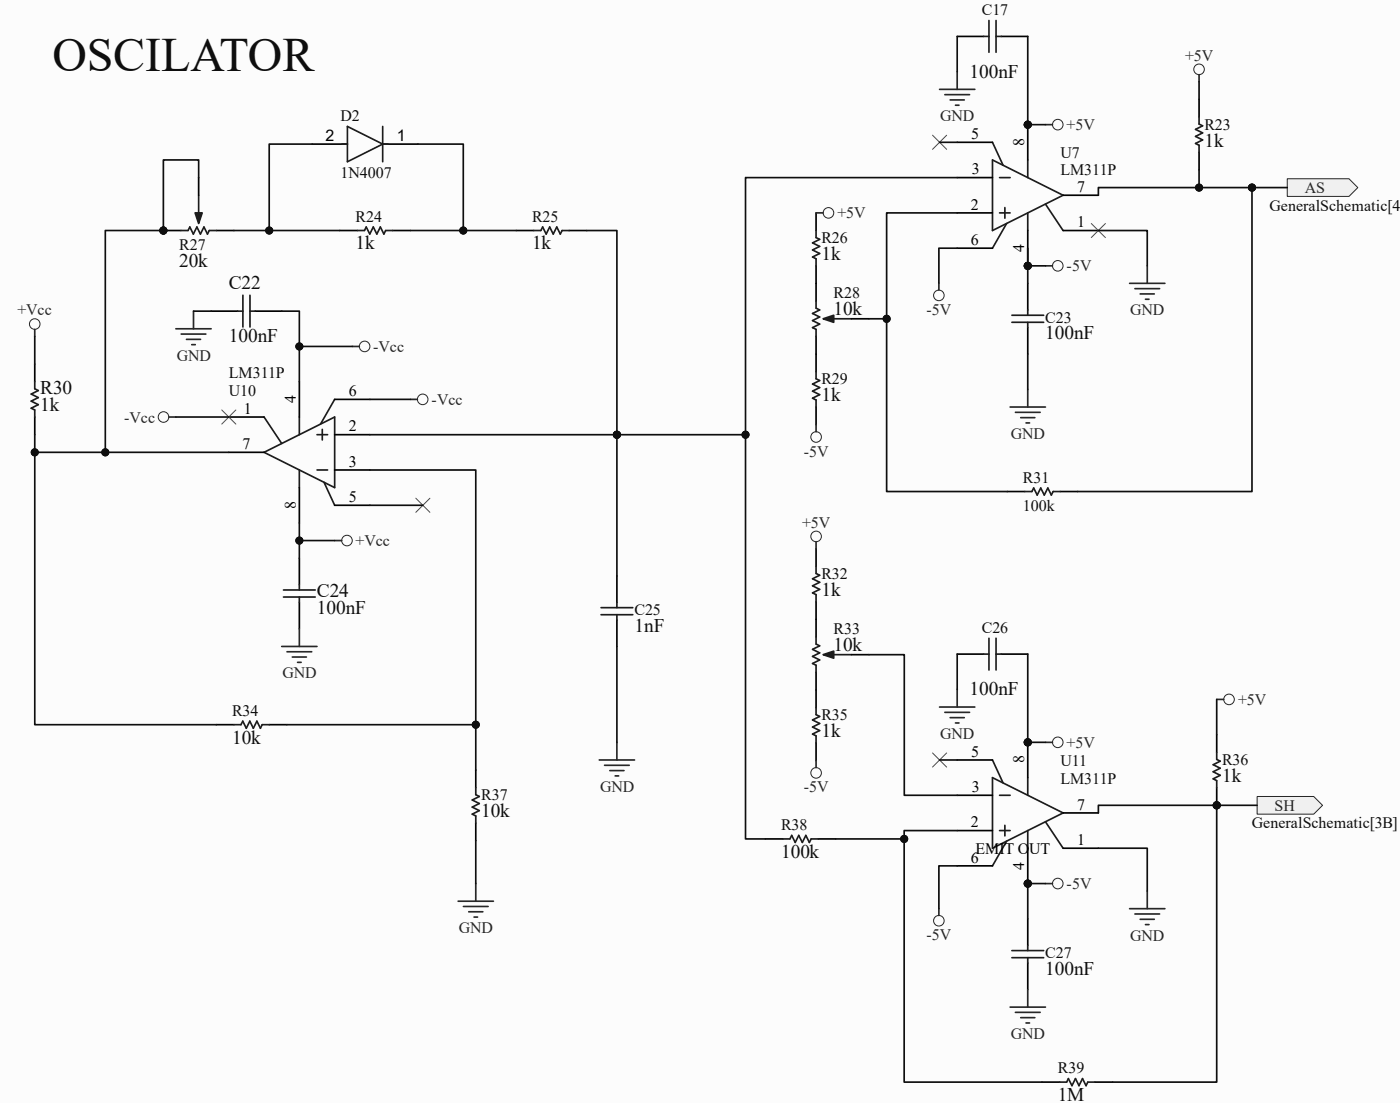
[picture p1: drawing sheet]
<svg xmlns="http://www.w3.org/2000/svg" width="141mm" height="111mm" viewBox="0 0 141 111" stroke-linecap="round" stroke-linejoin="round" font-family="sans-serif">
<g fill="#fcfcfc">
<path d="M-.1 -.1h141.3v111.3h-141.3z" fill-rule="evenodd"/>
<path d="M-.1 -.1h141.3v111.3h-141.3z" fill-rule="evenodd"/>
</g>
<g fill="none" stroke="#1c1c1c" stroke-width=".17">
<path d="M3.5 38.5v.7l.4 .1-.8 .4 .8 .4-.8 .3 .8 .4-.8 .3 .4 .2v.7M23.9 31.3h.6M24.5 29.7v3.2M25.2 31.3h.5M25.2 29.7v3.2M26.6 45.6l7.1-3.6v7.1zM26.6 42l1.8 2.7M28.6 59.4h3.2M30.2 42v1.8M30.2 47.3v1.8M30.2 58.9v.5M32 47.3h1"/>
<path d="M32 43.8h1M32.5 43.3v1M32.7 48.6l1 2.3M33.7 40.2l-1.4 2.5M23.6 73h.7l.2-.3 .3 .7 .4-.7 .3 .7 .4-.7 .3 .7 .2-.4h.7M28.6 60.1h3.2M30.2 60.1v.6M48 79.4v.7l.3 .1-.7 .4 .7 .4-.7 .3 .7 .4-.7 .3 .4 .2v.7"/>
</g>
<g fill="none" stroke="#000" stroke-width=".17">
<path d="M3.5 36.7v1.8M21.3 31.3h2.6M25.7 31.3h2.7M30.2 38.5v3.5M3.5 42v1.8M23.1 42h3.5M23.1 45.6h3.5M30.2 49.1v3.6M30.2 56.2v2.7M33.7 43.8h3.6M33.7 47.3h3.6M33.7 50.9h3.6"/>
<path d="M33.7 40.2h3.6M21.8 73h1.8M27.1 73h1.8M30.2 60.7v2.7M48 77.6v1.8M48 82.9v1.8"/>
</g>
<g fill="none" stroke="#262626" stroke-width=".17">
<path d="M17.7 33.1h3.6M18.3 33.7h2.5M18.8 34.2h1.4M19.3 34.7h.4M19.5 31.3v1.8M28.4 65.1h3.6M28.9 65.7h2.5M29.5 66.2h1.4M30 66.7h.4M30.2 63.4v1.7M46.2 90.8h3.5M46.7 91.3h2.5"/>
<path d="M47.2 91.9h1.5M47.8 92.4h.3M48 89v1.8"/>
</g>
<path d="M41.9 50.2l1.4 1.4M43.3 50.2l-1.4 1.4" fill="none" stroke="#4c4c4c" stroke-width=".1"/>
<circle cx="16.5" cy="23.2" r=".36" fill="#0e0e0e"/>
<circle cx="16.5" cy="23.2" r=".36" fill="none" stroke="#0e0e0e" stroke-width=".1"/>
<path d="M20 19.7v1.7" fill="none" stroke="#1c1c1c" stroke-width=".17"/>
<path d="M19.7 21.4h.7l-.4 1.1z" fill="#1c1c1c"/>
<path d="M19.7 21.4h.7l-.4 1.1z" fill="none" stroke="#1c1c1c" stroke-width=".17"/>
<path d="M20 17.9v1.8M16.5 23.2h1.7M21.8 23.2h1.8" fill="none" stroke="#000" stroke-width=".17"/>
<circle cx="16.5" cy="23.2" r=".36" fill="#0e0e0e"/>
<circle cx="16.5" cy="23.2" r=".36" fill="none" stroke="#0e0e0e" stroke-width=".1"/>
<path d="M34.5 14.5h.5M35 12.7l3.6 1.8-3.6 1.8zM38.6 12.7v3.6M38.6 14.5h.5M18.2 23.2h.8l.1-.3 .4 .7 .3-.7 .4 .7 .4-.7 .3 .7 .2-.4h.7M36 23.2h.7l.2-.3 .4 .7 .3-.7 .4 .7 .3-.7 .4 .7 .2-.4h.7M53.8 23.2h.7l.2-.3 .4 .7 .3-.7 .4 .7 .3-.7 .4 .7 .2-.4h.7M60.6 61.9h3.2M60.6 61.2h3.2M62.2 60.7v.5M62.2 61.9v.6" fill="none" stroke="#1c1c1c" stroke-width=".17"/>
<path d="M31.5 14.5h3.5M38.6 14.5h3.5M34.2 23.2h1.8M39.6 23.2h1.8M52 23.2h1.8M57.4 23.2h1.7M62.2 58v2.7M62.2 62.5v2.6" fill="none" stroke="#000" stroke-width=".17"/>
<path d="M60.4 76.6h3.6M60.9 77.1h2.5M61.5 77.6h1.4M62 78.2h.4M62.2 74.8v1.8" fill="none" stroke="#262626" stroke-width=".17"/>
<circle cx="103.6" cy="26.8" r=".36" fill="#0e0e0e"/>
<circle cx="103.6" cy="26.8" r=".36" fill="none" stroke="#0e0e0e" stroke-width=".1"/>
<circle cx="103.6" cy="12.6" r=".36" fill="#0e0e0e"/>
<circle cx="103.6" cy="12.6" r=".36" fill="none" stroke="#0e0e0e" stroke-width=".1"/>
<path d="M100 16.1l7.2 3.6-7.2 3.5zM100 14.3l1.1 2.3M100.7 17.9h1.1M103.6 16.1v1.8M100.7 21.4h1.1M101.3 20.9v1.1M101.5 22.5l-1.5 2.5M103.6 21.4v1.8M105.4 20.6l1.8 2.6" fill="none" stroke="#1c1c1c" stroke-width=".17"/>
<path d="M96.5 17.9h3.5M96.5 21.4h3.5M103.6 23.2v3.6M107.2 23.2h3.5" fill="none" stroke="#000" stroke-width=".17"/>
<circle cx="103.6" cy="26.8" r=".36" fill="#0e0e0e"/>
<circle cx="103.6" cy="26.8" r=".36" fill="none" stroke="#0e0e0e" stroke-width=".1"/>
<path d="M96.5 14.3h3.5M103.6 12.6v3.5M107.2 19.7h3.5M96.5 25h3.5" fill="none" stroke="#000" stroke-width=".17"/>
<circle cx="103.6" cy="12.6" r=".36" fill="#0e0e0e"/>
<circle cx="103.6" cy="12.6" r=".36" fill="none" stroke="#0e0e0e" stroke-width=".1"/>
<circle cx="103.6" cy="89" r=".36" fill="#0e0e0e"/>
<circle cx="103.6" cy="89" r=".36" fill="none" stroke="#0e0e0e" stroke-width=".1"/>
<circle cx="103.6" cy="74.8" r=".36" fill="#0e0e0e"/>
<circle cx="103.6" cy="74.8" r=".36" fill="none" stroke="#0e0e0e" stroke-width=".1"/>
<path d="M100 78.3l7.2 3.6-7.2 3.6zM100 76.6l1.1 2.3M103.6 78.3v1.8M100.7 80.1h1.1M100.7 83.7h1.1M101.3 83.1v1.1M101.5 84.7l-1.5 2.5M103.6 83.7v1.8M105.4 82.8l1.8 2.7" fill="none" stroke="#1c1c1c" stroke-width=".17"/>
<path d="M96.5 83.7h3.5M96.5 80.1h3.5M103.6 85.5v3.5M107.2 85.5h3.5" fill="none" stroke="#000" stroke-width=".17"/>
<circle cx="103.6" cy="89" r=".36" fill="#0e0e0e"/>
<circle cx="103.6" cy="89" r=".36" fill="none" stroke="#0e0e0e" stroke-width=".1"/>
<path d="M96.5 76.6h3.5M103.6 74.8v3.5M96.5 87.2h3.5M107.2 81.9h3.5" fill="none" stroke="#000" stroke-width=".17"/>
<circle cx="103.6" cy="74.8" r=".36" fill="#0e0e0e"/>
<circle cx="103.6" cy="74.8" r=".36" fill="none" stroke="#0e0e0e" stroke-width=".1"/>
<path d="M96.5 3.7h2.6M100.9 3.7h2.7M103.6 28.6v2.6M103.6 33v2.7M82.3 55.3v1.8M82.3 60.6v1.8M82.3 69.5v1.8M82.3 74.8v1.8M96.5 65.9h2.6M100.9 65.9h2.7M103.6 92.6v2.6M103.6 97v2.7" fill="none" stroke="#000" stroke-width=".17"/>
<g fill="none" stroke="#1c1c1c" stroke-width=".17">
<path d="M99.1 3.7h.6M99.7 2.1v3.2M100.4 3.7h.5M100.4 2.1v3.2M102 32.5h3.2M102 31.8h3.2M103.6 31.2v.6M103.6 32.5v.5M82.3 57.1v.7l.3 .2-.7 .3 .7 .4-.7 .3 .7 .4-.7 .3 .4 .2v.7M82.3 71.3v.7l.3 .2-.7 .3 .7 .4-.7 .3 .7 .4-.7 .4 .4 .1v.7M84 66h1.8M99.1 65.9h.6"/>
<path d="M99.7 64.3v3.2M100.4 64.3v3.2M100.4 65.9h.5M102 96.5h3.2M102 95.8h3.2M103.6 95.2v.6M103.6 96.5v.5"/>
</g>
<g fill="none" stroke="#262626" stroke-width=".17">
<path d="M94.7 9h3.6M95.2 9.5h2.5M95.8 10.1h1.4M96.3 10.6h.4M96.5 7.2v1.8M103.6 39.2v1.8M101.8 41h3.6M102.3 41.5h2.5M102.9 42.1h1.4M103.4 42.6h.4M94.7 71.2h3.6M95.2 71.8h2.5"/>
<path d="M95.8 72.3h1.4M96.3 72.8h.4M96.5 69.5v1.7M103.6 99.7v1.8M101.8 101.5h3.6M102.3 102h2.5M102.9 102.5h1.4M103.4 103.1h.4"/>
</g>
<path d="M94 13.6l1.4 1.4M95.4 13.6l-1.4 1.4M94 75.9l1.4 1.4M95.4 75.9l-1.4 1.4" fill="none" stroke="#4c4c4c" stroke-width=".1"/>
<path d="M83 66l1-.4v.7z" fill="#1c1c1c"/>
<path d="M82.3 23.2v.7l.3 .2-.7 .4 .7 .3-.7 .4 .7 .3-.7 .4 .4 .2v.7M82.3 37.5v.7l.3 .1-.7 .4 .7 .3-.7 .4 .7 .4-.7 .3 .4 .2v.7M84 32.1h1.8M82.3 64.2v.7l.3 .2-.7 .3 .7 .4-.7 .3 .7 .4-.7 .3 .4 .2v.7M83 66l1-.4v.7z" fill="none" stroke="#1c1c1c" stroke-width=".17"/>
<path d="M82.3 21.4v1.8M82.3 26.8v1.8M82.3 35.7v1.8M82.3 41v1.8M82.3 62.4v1.8M82.3 67.7v1.8M85.8 66h1.8" fill="none" stroke="#000" stroke-width=".17"/>
<path d="M83 32.1l1-.3v.7z" fill="#1c1c1c"/>
<path d="M120.9 11.8v.7l.3 .2-.7 .3 .7 .4-.7 .3 .7 .4-.7 .4 .4 .1v.7M82.3 30.3v.7l.3 .2-.7 .4 .7 .3-.7 .4 .7 .4-.7 .3 .4 .2v.7M83 32.1l1-.3v.7z" fill="none" stroke="#1c1c1c" stroke-width=".17"/>
<path d="M120.9 10v1.8M120.9 15.3v1.8M82.3 28.6v1.7M82.3 33.9v1.8M85.8 32.1h1.8" fill="none" stroke="#000" stroke-width=".17"/>
<circle cx="122.6" cy="81.1" r=".36" fill="#0e0e0e"/>
<circle cx="122.6" cy="81.1" r=".36" fill="none" stroke="#0e0e0e" stroke-width=".1"/>
<path d="M122.6 74v1.8M122.6 79.4v1.7" fill="none" stroke="#000" stroke-width=".17"/>
<circle cx="122.6" cy="81.1" r=".36" fill="#0e0e0e"/>
<circle cx="122.6" cy="81.1" r=".36" fill="none" stroke="#0e0e0e" stroke-width=".1"/>
<path d="M103.3 49.5h.7l.2-.3 .3 .7 .4-.7 .4 .7 .3-.7 .4 .7 .1-.4h.8M122.6 75.8v.7l.4 .2-.7 .3 .7 .4-.7 .4 .7 .3-.7 .4 .3 .1v.8M78.9 84.5h.7l.2-.3 .4 .7 .3-.7 .4 .7 .3-.7 .4 .7 .2-.4h.7M106.8 109h.7l.2-.3 .3 .7 .4-.7 .4 .7 .3-.7 .4 .7 .1-.4h.8" fill="none" stroke="#1c1c1c" stroke-width=".17"/>
<path d="M113.9 28.5h3.5M114.4 29.1h2.5M114.9 29.6h1.4M115.5 30.1h.3M115.6 26.8v1.7M113.9 91.5h3.5M114.4 92.1h2.5M114.9 92.6h1.4M115.5 93.2h.3M115.6 89.8v1.7" fill="none" stroke="#262626" stroke-width=".17"/>
<path d="M-.1 110.9v.3zM-.1 110.2v.6zM-.1 109.6v.5zM-.1 108.9v.5zM-.1 108.2v.5zM-.1 107.5v.5zM-.1 106.9v.5zM-.1 106.2v.5zM-.1 105.5v.5zM-.1 104.8v.5zM-.1 104.1v.6zM-.1 103.5v.5zM-.1 102.8v.5zM-.1 102.1v.5zM-.1 101.4v.5zM-.1 100.8v.5zM-.1 100.1v.5zM-.1 99.4v.5zM-.1 98.7v.5zM-.1 98.1v.5zM-.1 97.4v.5zM-.1 96.7v.5zM-.1 96v.5zM-.1 95.3v.5zM-.1 94.7v.5zM-.1 94v.5zM-.1 93.3v.5zM-.1 92.6v.5zM-.1 92v.5zM-.1 91.3v.5zM-.1 90.6v.5zM-.1 89.9v.5zM-.1 89.2v.6zM-.1 88.6v.5zM-.1 87.9v.5zM-.1 87.2v.5zM-.1 86.5v.5zM-.1 85.9v.5zM-.1 85.2v.5zM-.1 84.5v.5zM-.1 83.8v.5zM-.1 83.1v.6zM-.1 82.5v.5zM-.1 81.8v.5zM-.1 81.1v.5zM-.1 80.4v.5zM-.1 79.8v.5zM-.1 79.1v.5zM-.1 78.4v.5zM-.1 77.7v.5zM-.1 77.1v.5zM-.1 76.4v.5zM-.1 75.7v.5zM-.1 75v.5zM-.1 74.3v.6zM-.1 73.7v.5zM-.1 73v.5zM-.1 72.3v.5zM-.1 71.6v.5zM-.1 71v.5zM-.1 70.3v.5zM-.1 69.6v.5zM-.1 68.9v.5zM-.1 68.2v.6zM-.1 67.6v.5zM-.1 66.9v.5zM-.1 66.2v.5zM-.1 65.5v.5zM-.1 64.9v.5zM-.1 64.2v.5zM-.1 63.5v.5zM-.1 62.8v.5zM-.1 62.2v.5zM-.1 61.5v.5zM-.1 60.8v.5zM-.1 60.1v.5zM-.1 59.4v.6zM-.1 58.8v.5zM-.1 58.1v.5zM-.1 57.4v.5zM-.1 56.7v.5zM-.1 56.1v.5zM-.1 55.4v.5zM-.1 54.7v.5zM-.1 54v.5zM-.1 53.3v.6zM-.1 52.7v.5zM-.1 52v.5zM-.1 51.3v.5zM-.1 50.6v.5zM-.1 50v.5zM-.1 49.3v.5zM-.1 48.6v.5zM-.1 47.9v.5zM-.1 47.3v.5zM-.1 46.6v.5zM-.1 45.9v.5zM-.1 45.2v.5zM-.1 44.5v.5zM-.1 43.9v.5zM-.1 43.2v.5zM-.1 42.5v.5zM-.1 41.8v.5zM-.1 41.2v.5zM-.1 40.5v.5zM-.1 39.8v.5zM-.1 39.1v.5zM-.1 38.4v.6zM-.1 37.8v.5zM-.1 37.1v.5zM-.1 36.4v.5zM-.1 35.7v.5zM-.1 35.1v.5zM-.1 34.4v.5zM-.1 33.7v.5zM-.1 33v.5zM-.1 32.3v.6zM-.1 31.7v.5zM-.1 31v.5zM-.1 30.3v.5zM-.1 29.6v.5zM-.1 29v.5zM-.1 28.3v.5zM-.1 27.6v.5zM-.1 26.9v.5zM-.1 26.3v.5zM-.1 25.6v.5zM-.1 24.9v.5zM-.1 24.2v.5zM-.1 23.5v.6zM-.1 22.9v.5zM-.1 22.2v.5zM-.1 21.5v.5zM-.1 20.8v.5zM-.1 20.2v.5zM-.1 19.5v.5zM-.1 18.8v.5zM-.1 18.1v.5zM-.1 17.4v.6zM-.1 16.8v.5zM-.1 16.1v.5zM-.1 15.4v.5zM-.1 14.7v.5zM-.1 14.1v.5zM-.1 13.4v.5zM-.1 12.7v.5zM-.1 12v.5zM-.1 11.4v.5zM-.1 10.7v.5zM-.1 10v.5zM-.1 9.3v.5zM-.1 8.6v.6zM-.1 8v.5zM-.1 7.3v.5zM-.1 6.6v.5zM-.1 5.9v.5zM-.1 5.3v.5zM-.1 4.6v.5zM-.1 3.9v.5zM-.1 3.2v.5zM-.1 2.5v.6zM-.1 1.9v.5zM-.1 1.2v.5zM-.1 .5v.5zM-.1 -.1v.4zM-.1 -.1h.5zM.6 -.1h.5zM1.2 -.1h.5zM1.9 -.1h.5zM2.6 -.1h.5zM3.3 -.1h.5zM3.9 -.1h.6zM4.6 -.1h.5zM5.3 -.1h.5zM6 -.1h.5zM6.7 -.1h.5zM7.3 -.1h.5zM8 -.1h.5zM8.7 -.1h.5zM9.4 -.1h.5zM10 -.1h.5zM10.7 -.1h.5zM11.4 -.1h.5zM12.1 -.1h.5zM12.7 -.1h.6zM13.4 -.1h.5zM14.1 -.1h.5zM14.8 -.1h.5zM15.5 -.1h.5zM16.1 -.1h.5zM16.8 -.1h.5zM17.5 -.1h.5zM18.2 -.1h.5zM18.8 -.1h.6zM19.5 -.1h.5zM20.2 -.1h.5zM20.9 -.1h.5zM21.6 -.1h.5zM22.2 -.1h.5zM22.9 -.1h.5zM23.6 -.1h.5zM24.3 -.1h.5zM24.9 -.1h.5zM25.6 -.1h.5zM26.3 -.1h.5zM27 -.1h.5zM27.7 -.1h.5zM28.3 -.1h.5zM29 -.1h.5zM29.7 -.1h.5zM30.4 -.1h.5zM31 -.1h.5zM31.7 -.1h.5zM32.4 -.1h.5zM33.1 -.1h.5zM33.7 -.1h.6zM34.4 -.1h.5zM35.1 -.1h.5zM35.8 -.1h.5zM36.5 -.1h.5zM37.1 -.1h.5zM37.8 -.1h.5zM38.5 -.1h.5zM39.2 -.1h.5zM39.8 -.1h.6zM40.5 -.1h.5zM41.2 -.1h.5zM41.9 -.1h.5zM42.6 -.1h.5zM43.2 -.1h.5zM43.9 -.1h.5zM44.6 -.1h.5zM45.3 -.1h.5zM45.9 -.1h.5zM46.6 -.1h.5zM47.3 -.1h.5zM48 -.1h.5zM48.6 -.1h.6zM49.3 -.1h.5zM50 -.1h.5zM50.7 -.1h.5zM51.4 -.1h.5zM52 -.1h.5zM52.7 -.1h.5zM53.4 -.1h.5zM54.1 -.1h.5zM54.7 -.1h.6zM55.4 -.1h.5zM56.1 -.1h.5zM56.8 -.1h.5zM57.5 -.1h.5zM58.1 -.1h.5zM58.8 -.1h.5zM59.5 -.1h.5zM60.2 -.1h.5zM60.8 -.1h.5zM61.5 -.1h.5zM62.2 -.1h.5zM62.9 -.1h.5zM63.5 -.1h.6zM64.2 -.1h.5zM64.9 -.1h.5zM65.6 -.1h.5zM66.3 -.1h.5zM66.9 -.1h.5zM67.6 -.1h.5zM68.3 -.1h.5zM69 -.1h.5zM69.6 -.1h.6zM70.3 -.1h.5zM71 -.1h.5zM71.7 -.1h.5zM72.4 -.1h.5zM73 -.1h.5zM73.7 -.1h.5zM74.4 -.1h.5zM75.1 -.1h.5zM75.7 -.1h.5zM76.4 -.1h.5zM77.1 -.1h.5zM77.8 -.1h.5zM78.5 -.1h.5zM79.1 -.1h.5zM79.8 -.1h.5zM80.5 -.1h.5zM81.2 -.1h.5zM81.8 -.1h.5zM82.5 -.1h.5zM83.2 -.1h.5zM83.9 -.1h.5zM84.5 -.1h.6zM85.2 -.1h.5zM85.9 -.1h.5zM86.6 -.1h.5zM87.3 -.1h.5zM87.9 -.1h.5zM88.6 -.1h.5zM89.3 -.1h.5zM90 -.1h.5zM90.6 -.1h.6zM91.3 -.1h.5zM92 -.1h.5zM92.7 -.1h.5zM93.4 -.1h.5zM94 -.1h.5zM94.7 -.1h.5zM95.4 -.1h.5zM96.1 -.1h.5zM96.7 -.1h.5zM97.4 -.1h.5zM98.1 -.1h.5zM98.8 -.1h.5zM99.4 -.1h.6zM100.1 -.1h.5zM100.8 -.1h.5zM101.5 -.1h.5zM102.2 -.1h.5zM102.8 -.1h.5zM103.5 -.1h.5zM104.2 -.1h.5zM104.9 -.1h.5zM105.5 -.1h.6zM106.2 -.1h.5zM106.9 -.1h.5zM107.6 -.1h.5zM108.3 -.1h.5zM108.9 -.1h.5zM109.6 -.1h.5zM110.3 -.1h.5zM111 -.1h.5zM111.6 -.1h.5zM112.3 -.1h.5zM113 -.1h.5zM113.7 -.1h.5zM114.3 -.1h.6zM115 -.1h.5zM115.7 -.1h.5zM116.4 -.1h.5zM117.1 -.1h.5zM117.7 -.1h.5zM118.4 -.1h.5zM119.1 -.1h.5zM119.8 -.1h.5zM120.5 -.1h.5zM121.1 -.1h.5zM121.8 -.1h.5zM122.5 -.1h.5zM123.2 -.1h.5zM123.8 -.1h.6zM124.5 -.1h.5zM125.2 -.1h.5zM125.9 -.1h.5zM126.6 -.1h.5zM127.2 -.1h.5zM127.9 -.1h.5zM128.6 -.1h.5zM129.3 -.1h.5zM129.9 -.1h.5zM130.6 -.1h.5zM131.3 -.1h.5zM132 -.1h.5zM132.6 -.1h.6zM133.3 -.1h.5zM134 -.1h.5zM134.7 -.1h.5zM135.4 -.1h.5zM136 -.1h.5zM136.7 -.1h.5zM137.4 -.1h.5zM138.1 -.1h.5zM138.7 -.1h.6zM139.4 -.1h.5zM140.1 -.1h.5zM140.8 -.1h.4zM141.2 -.1v.1zM141.2 .2v.5zM141.2 .9v.5zM141.2 1.6v.5zM141.2 2.2v.5zM141.2 2.9v.5zM141.2 3.6v.5zM141.2 4.3v.5zM141.2 4.9v.6zM141.2 5.6v.5zM141.2 6.3v.5zM141.2 7v.5zM141.2 7.7v.5zM141.2 8.3v.5zM141.2 9v.5zM141.2 9.7v.5zM141.2 10.4v.5zM141.2 11v.6zM141.2 11.7v.5zM141.2 12.4v.5zM141.2 13.1v.5zM141.2 13.8v.5zM141.2 14.4v.5zM141.2 15.1v.5zM141.2 15.8v.5zM141.2 16.5v.5zM141.2 17.1v.5zM141.2 17.8v.5zM141.2 18.5v.5zM141.2 19.2v.5zM141.2 19.9v.5zM141.2 20.5v.5zM141.2 21.2v.5zM141.2 21.9v.5zM141.2 22.6v.5zM141.2 23.2v.5zM141.2 23.9v.5zM141.2 24.6v.5zM141.2 25.3v.5zM141.2 25.9v.6zM141.2 26.6v.5zM141.2 27.3v.5zM141.2 28v.5zM141.2 28.7v.5zM141.2 29.3v.5zM141.2 30v.5zM141.2 30.7v.5zM141.2 31.4v.5zM141.2 32v.6zM141.2 32.7v.5zM141.2 33.4v.5zM141.2 34.1v.5zM141.2 34.8v.5zM141.2 35.4v.5zM141.2 36.1v.5zM141.2 36.8v.5zM141.2 37.5v.5zM141.2 38.1v.5zM141.2 38.8v.5zM141.2 39.5v.5zM141.2 40.2v.5zM141.2 40.8v.6zM141.2 41.5v.5zM141.2 42.2v.5zM141.2 42.9v.5zM141.2 43.6v.5zM141.2 44.2v.5zM141.2 44.9v.5zM141.2 45.6v.5zM141.2 46.3v.5zM141.2 46.9v.6zM141.2 47.6v.5zM141.2 48.3v.5zM141.2 49v.5zM141.2 49.7v.5zM141.2 50.3v.5zM141.2 51v.5zM141.2 51.7v.5zM141.2 52.4v.5zM141.2 53v.5zM141.2 53.7v.5zM141.2 54.4v.5zM141.2 55.1v.5zM141.2 55.7v.6zM141.2 56.4v.5zM141.2 57.1v.5zM141.2 57.8v.5zM141.2 58.5v.5zM141.2 59.1v.5zM141.2 59.8v.5zM141.2 60.5v.5zM141.2 61.2v.5zM141.2 61.8v.6zM141.2 62.5v.5zM141.2 63.2v.5zM141.2 63.9v.5zM141.2 64.6v.5zM141.2 65.2v.5zM141.2 65.9v.5zM141.2 66.6v.5zM141.2 67.3v.5zM141.2 67.9v.5zM141.2 68.6v.5zM141.2 69.3v.5zM141.2 70v.5zM141.2 70.7v.5zM141.2 71.3v.5zM141.2 72v.5zM141.2 72.7v.5zM141.2 73.4v.5zM141.2 74v.5zM141.2 74.7v.5zM141.2 75.4v.5zM141.2 76.1v.5zM141.2 76.7v.6zM141.2 77.4v.5zM141.2 78.1v.5zM141.2 78.8v.5zM141.2 79.5v.5zM141.2 80.1v.5zM141.2 80.8v.5zM141.2 81.5v.5zM141.2 82.2v.5zM141.2 82.8v.6zM141.2 83.5v.5zM141.2 84.2v.5zM141.2 84.9v.5zM141.2 85.6v.5zM141.2 86.2v.5zM141.2 86.9v.5zM141.2 87.6v.5zM141.2 88.3v.5zM141.2 88.9v.5zM141.2 89.6v.5zM141.2 90.3v.5zM141.2 91v.5zM141.2 91.6v.6zM141.2 92.3v.5zM141.2 93v.5zM141.2 93.7v.5zM141.2 94.4v.5zM141.2 95v.5zM141.2 95.7v.5zM141.2 96.4v.5zM141.2 97.1v.5zM141.2 97.7v.6zM141.2 98.4v.5zM141.2 99.1v.5zM141.2 99.8v.5zM141.2 100.5v.5zM141.2 101.1v.5zM141.2 101.8v.5zM141.2 102.5v.5zM141.2 103.2v.5zM141.2 103.8v.5zM141.2 104.5v.5zM141.2 105.2v.5zM141.2 105.9v.5zM141.2 106.5v.6zM141.2 107.2v.5zM141.2 107.9v.5zM141.2 108.6v.5zM141.2 109.3v.5zM141.2 109.9v.5zM141.2 110.6v.5zM140.6 111.2h.5zM140 111.2h.5zM139.3 111.2h.5zM138.6 111.2h.5zM137.9 111.2h.5zM137.3 111.2h.5zM136.6 111.2h.5zM135.9 111.2h.5zM135.2 111.2h.5zM134.5 111.2h.6zM133.9 111.2h.5zM133.2 111.2h.5zM132.5 111.2h.5zM131.8 111.2h.5zM131.2 111.2h.5zM130.5 111.2h.5zM129.8 111.2h.5zM129.1 111.2h.5zM128.4 111.2h.6zM127.8 111.2h.5zM127.1 111.2h.5zM126.4 111.2h.5zM125.7 111.2h.5zM125.1 111.2h.5zM124.4 111.2h.5zM123.7 111.2h.5zM123 111.2h.5zM122.4 111.2h.5zM121.7 111.2h.5zM121 111.2h.5zM120.3 111.2h.5zM119.6 111.2h.5zM119 111.2h.5zM118.3 111.2h.5zM117.6 111.2h.5zM116.9 111.2h.5zM116.3 111.2h.5zM115.6 111.2h.5zM114.9 111.2h.5zM114.2 111.2h.5zM113.5 111.2h.6zM112.9 111.2h.5zM112.2 111.2h.5zM111.5 111.2h.5zM110.8 111.2h.5zM110.2 111.2h.5zM109.5 111.2h.5zM108.8 111.2h.5zM108.1 111.2h.5zM107.4 111.2h.6zM106.8 111.2h.5zM106.1 111.2h.5zM105.4 111.2h.5zM104.7 111.2h.5zM104.1 111.2h.5zM103.4 111.2h.5zM102.7 111.2h.5zM102 111.2h.5zM101.4 111.2h.5zM100.7 111.2h.5zM100 111.2h.5zM99.3 111.2h.5zM98.6 111.2h.6zM98 111.2h.5zM97.3 111.2h.5zM96.6 111.2h.5zM95.9 111.2h.5zM95.3 111.2h.5zM94.6 111.2h.5zM93.9 111.2h.5zM93.2 111.2h.5zM92.5 111.2h.6zM91.9 111.2h.5zM91.2 111.2h.5zM90.5 111.2h.5zM89.8 111.2h.5zM89.2 111.2h.5zM88.5 111.2h.5zM87.8 111.2h.5zM87.1 111.2h.5zM86.5 111.2h.5zM85.8 111.2h.5zM85.1 111.2h.5zM84.4 111.2h.5zM83.7 111.2h.6zM83.1 111.2h.5zM82.4 111.2h.5zM81.7 111.2h.5zM81 111.2h.5zM80.4 111.2h.5zM79.7 111.2h.5zM79 111.2h.5zM78.3 111.2h.5zM77.6 111.2h.6zM77 111.2h.5zM76.3 111.2h.5zM75.6 111.2h.5zM74.9 111.2h.5zM74.3 111.2h.5zM73.6 111.2h.5zM72.9 111.2h.5zM72.2 111.2h.5zM71.6 111.2h.5zM70.9 111.2h.5zM70.2 111.2h.5zM69.5 111.2h.5zM68.8 111.2h.5zM68.2 111.2h.5zM67.5 111.2h.5zM66.8 111.2h.5zM66.1 111.2h.5zM65.5 111.2h.5zM64.8 111.2h.5zM64.1 111.2h.5zM63.4 111.2h.5zM62.7 111.2h.6zM62.1 111.2h.5zM61.4 111.2h.5zM60.7 111.2h.5zM60 111.2h.5zM59.4 111.2h.5zM58.7 111.2h.5zM58 111.2h.5zM57.3 111.2h.5zM56.6 111.2h.6zM56 111.2h.5zM55.3 111.2h.5zM54.6 111.2h.5zM53.9 111.2h.5zM53.3 111.2h.5zM52.6 111.2h.5zM51.9 111.2h.5zM51.2 111.2h.5zM50.6 111.2h.5zM49.9 111.2h.5zM49.2 111.2h.5zM48.5 111.2h.5zM47.8 111.2h.6zM47.2 111.2h.5zM46.5 111.2h.5zM45.8 111.2h.5zM45.1 111.2h.5zM44.5 111.2h.5zM43.8 111.2h.5zM43.1 111.2h.5zM42.4 111.2h.5zM41.7 111.2h.6zM41.1 111.2h.5zM40.4 111.2h.5zM39.7 111.2h.5zM39 111.2h.5zM38.4 111.2h.5zM37.7 111.2h.5zM37 111.2h.5zM36.3 111.2h.5zM35.7 111.2h.5zM35 111.2h.5zM34.3 111.2h.5zM33.6 111.2h.5zM32.9 111.2h.6zM32.3 111.2h.5zM31.6 111.2h.5zM30.9 111.2h.5zM30.2 111.2h.5zM29.6 111.2h.5zM28.9 111.2h.5zM28.2 111.2h.5zM27.5 111.2h.5zM26.8 111.2h.6zM26.2 111.2h.5zM25.5 111.2h.5zM24.8 111.2h.5zM24.1 111.2h.5zM23.5 111.2h.5zM22.8 111.2h.5zM22.1 111.2h.5zM21.4 111.2h.5zM20.8 111.2h.5zM20.1 111.2h.5zM19.4 111.2h.5zM18.7 111.2h.5zM18 111.2h.5zM17.4 111.2h.5zM16.7 111.2h.5zM16 111.2h.5zM15.3 111.2h.5zM14.7 111.2h.5zM14 111.2h.5zM13.3 111.2h.5zM12.6 111.2h.5zM11.9 111.2h.6zM11.3 111.2h.5zM10.6 111.2h.5zM9.9 111.2h.5zM9.2 111.2h.5zM8.6 111.2h.5zM7.9 111.2h.5zM7.2 111.2h.5zM6.5 111.2h.5zM5.8 111.2h.6zM5.2 111.2h.5zM4.5 111.2h.5zM3.8 111.2h.5zM3.1 111.2h.5zM2.5 111.2h.5zM1.8 111.2h.5zM1.1 111.2h.5zM.4 111.2h.5zM-.1 111.2h.4z" fill="#262626" stroke="#262626" stroke-width=".1"/>
<path d="M101.5 49.5h1.8M106.9 49.5h1.7M77.1 84.5h1.8M82.5 84.5h1.7M105 109h1.8M110.4 109h1.7" fill="none" stroke="#000" stroke-width=".17"/>
<path d="M126.7 80.2h5.7l.9 .9-.9 .9h-5.7z" fill-rule="evenodd" fill="#f0f0f0"/>
<path d="M126.7 80.2h5.7l.9 .9-.9 .9h-5.7z" fill="none" stroke="#262626" stroke-width=".1"/>
<path d="M129.7 18h6.3l.9 .9-.9 .9h-6.3z" fill-rule="evenodd" fill="#f0f0f0"/>
<g fill="none" stroke="#262626" stroke-width=".1">
<path d="M129.7 18h6.3l.9 .9-.9 .9h-6.3z"/>
<circle cx="106.6" cy="12.6" r=".53"/>
<circle cx="120.9" cy="7" r=".53"/>
<circle cx="3.5" cy="32.6" r=".53"/>
<circle cx="36.8" cy="34.9" r=".53"/>
<circle cx="83.5" cy="21.4" r=".53"/>
<circle cx="94.6" cy="29.8" r=".53"/>
<circle cx="106.6" cy="26.8" r=".53"/>
<circle cx="16.5" cy="42" r=".53"/>
<circle cx="35" cy="54.5" r=".53"/>
<circle cx="42.6" cy="40.2" r=".53"/>
<circle cx="82.3" cy="54" r=".53"/>
<circle cx="82.3" cy="44" r=".53"/>
<circle cx="82.3" cy="77.9" r=".53"/>
<circle cx="106.6" cy="74.8" r=".53"/>
<circle cx="123.9" cy="70.5" r=".53"/>
<circle cx="94.6" cy="92.8" r=".53"/>
<circle cx="106.6" cy="89" r=".53"/>
</g>
<g fill="none" stroke="#262626" stroke-width=".17">
<path d="M105.4 12.6h.7M120.9 7.5v.7M3.5 33.2v.7M35.5 34.9h.7M82.3 21.4h.7M94.6 28.5v.7M105.4 26.8h.7M17 42h.7M33.7 54.5h.7M41.4 40.2h.7M82.3 42.8v.7M82.3 54.6v.7"/>
<path d="M82.3 76.6v.7M105.4 74.8h.7M122.6 70.5h.7M94.6 91.5v.7M105.4 89h.7"/>
</g>
<path d="M110 22.5l1.4 1.4M111.4 22.5l-1.4 1.4M22.4 41.3l1.4 1.4M23.8 41.3l-1.4 1.4" fill="none" stroke="#4c4c4c" stroke-width=".1"/>
<path d="M3.5 33.9v2.8M19.5 31.3h1.8M3.5 45.6v27.4h18.3M37.3 40.2h4.1" fill="none" stroke="#0e0e0e" stroke-width=".17"/>
<circle cx="3.5" cy="45.6" r=".36" fill="#0e0e0e"/>
<circle cx="3.5" cy="45.6" r=".36" fill="none" stroke="#0e0e0e" stroke-width=".1"/>
<path d="M16.5 23.2h-5.9v22.4M48 84.7v4.3" fill="none" stroke="#0e0e0e" stroke-width=".17"/>
<circle cx="10.6" cy="45.6" r=".36" fill="#0e0e0e"/>
<circle cx="10.6" cy="45.6" r=".36" fill="none" stroke="#0e0e0e" stroke-width=".1"/>
<circle cx="16.5" cy="23.2" r=".36" fill="#0e0e0e"/>
<circle cx="16.5" cy="23.2" r=".36" fill="none" stroke="#0e0e0e" stroke-width=".1"/>
<path d="M20 17.9v-1.8h-3.5v7.1" fill="none" stroke="#0e0e0e" stroke-width=".17"/>
<circle cx="16.5" cy="23.2" r=".36" fill="#0e0e0e"/>
<circle cx="16.5" cy="23.2" r=".36" fill="none" stroke="#0e0e0e" stroke-width=".1"/>
<path d="M59.1 23.2h3.1v20.6" fill="none" stroke="#0e0e0e" stroke-width=".17"/>
<circle cx="62.2" cy="43.8" r=".36" fill="#0e0e0e"/>
<circle cx="62.2" cy="43.8" r=".36" fill="none" stroke="#0e0e0e" stroke-width=".1"/>
<path d="M31.5 14.5h-4.4v8.7" fill="none" stroke="#0e0e0e" stroke-width=".17"/>
<circle cx="27.1" cy="23.2" r=".36" fill="#0e0e0e"/>
<circle cx="27.1" cy="23.2" r=".36" fill="none" stroke="#0e0e0e" stroke-width=".1"/>
<path d="M42.1 14.5h4.6v8.7" fill="none" stroke="#0e0e0e" stroke-width=".17"/>
<circle cx="46.7" cy="23.2" r=".36" fill="#0e0e0e"/>
<circle cx="46.7" cy="23.2" r=".36" fill="none" stroke="#0e0e0e" stroke-width=".1"/>
<path d="M37.3 43.8h24.9" fill="none" stroke="#0e0e0e" stroke-width=".17"/>
<circle cx="62.2" cy="43.8" r=".36" fill="#0e0e0e"/>
<circle cx="62.2" cy="43.8" r=".36" fill="none" stroke="#0e0e0e" stroke-width=".1"/>
<path d="M62.2 65.1v9.7M103.6 89v3.6" fill="none" stroke="#0e0e0e" stroke-width=".17"/>
<circle cx="103.6" cy="89" r=".36" fill="#0e0e0e"/>
<circle cx="103.6" cy="89" r=".36" fill="none" stroke="#0e0e0e" stroke-width=".1"/>
<path d="M96.5 3.7v3.5M103.6 3.7v8.9M96.5 65.9v3.6" fill="none" stroke="#0e0e0e" stroke-width=".17"/>
<circle cx="103.6" cy="12.6" r=".36" fill="#0e0e0e"/>
<circle cx="103.6" cy="12.6" r=".36" fill="none" stroke="#0e0e0e" stroke-width=".1"/>
<path d="M103.6 65.9v8.9" fill="none" stroke="#0e0e0e" stroke-width=".17"/>
<circle cx="103.6" cy="74.8" r=".36" fill="#0e0e0e"/>
<circle cx="103.6" cy="74.8" r=".36" fill="none" stroke="#0e0e0e" stroke-width=".1"/>
<path d="M103.6 26.8h1.8" fill="none" stroke="#0e0e0e" stroke-width=".17"/>
<circle cx="103.6" cy="26.8" r=".36" fill="#0e0e0e"/>
<circle cx="103.6" cy="26.8" r=".36" fill="none" stroke="#0e0e0e" stroke-width=".1"/>
<path d="M103.6 89h1.8" fill="none" stroke="#0e0e0e" stroke-width=".17"/>
<circle cx="103.6" cy="89" r=".36" fill="#0e0e0e"/>
<circle cx="103.6" cy="89" r=".36" fill="none" stroke="#0e0e0e" stroke-width=".1"/>
<path d="M103.6 74.8h1.8" fill="none" stroke="#0e0e0e" stroke-width=".17"/>
<circle cx="103.6" cy="74.8" r=".36" fill="#0e0e0e"/>
<circle cx="103.6" cy="74.8" r=".36" fill="none" stroke="#0e0e0e" stroke-width=".1"/>
<path d="M103.6 12.6h1.8" fill="none" stroke="#0e0e0e" stroke-width=".17"/>
<circle cx="103.6" cy="12.6" r=".36" fill="#0e0e0e"/>
<circle cx="103.6" cy="12.6" r=".36" fill="none" stroke="#0e0e0e" stroke-width=".1"/>
<path d="M94.7 14.3h1.8M96.5 21.4h-7.1v10.7h-1.8M103.6 35.7v3.5M94.7 76.6h1.8" fill="none" stroke="#0e0e0e" stroke-width=".17"/>
<circle cx="89.4" cy="32.1" r=".36" fill="#0e0e0e"/>
<circle cx="89.4" cy="32.1" r=".36" fill="none" stroke="#0e0e0e" stroke-width=".1"/>
<path d="M120.9 8.2v1.8M23.6 23.2h10.6M96.5 25h-1.9v3.5M110.7 23.2h4.9v3.6M87.6 66h3.5v14.1h5.4M122.6 70.5v3.5M96.5 87.2h-1.9v4.3" fill="none" stroke="#0e0e0e" stroke-width=".17"/>
<circle cx="27.1" cy="23.2" r=".36" fill="#0e0e0e"/>
<circle cx="27.1" cy="23.2" r=".36" fill="none" stroke="#0e0e0e" stroke-width=".1"/>
<path d="M41.4 23.2h10.6" fill="none" stroke="#0e0e0e" stroke-width=".17"/>
<circle cx="46.7" cy="23.2" r=".36" fill="#0e0e0e"/>
<circle cx="46.7" cy="23.2" r=".36" fill="none" stroke="#0e0e0e" stroke-width=".1"/>
<path d="M103.6 25v3.6" fill="none" stroke="#0e0e0e" stroke-width=".17"/>
<circle cx="103.6" cy="26.8" r=".36" fill="#0e0e0e"/>
<circle cx="103.6" cy="26.8" r=".36" fill="none" stroke="#0e0e0e" stroke-width=".1"/>
<path d="M89.4 32.1v17.4h12.1M110.7 85.5h4.9v4.3" fill="none" stroke="#0e0e0e" stroke-width=".17"/>
<circle cx="89.4" cy="32.1" r=".36" fill="#0e0e0e"/>
<circle cx="89.4" cy="32.1" r=".36" fill="none" stroke="#0e0e0e" stroke-width=".1"/>
<path d="M122.6 81.1h-11.9v.8" fill="none" stroke="#0e0e0e" stroke-width=".17"/>
<circle cx="122.6" cy="81.1" r=".36" fill="#0e0e0e"/>
<circle cx="122.6" cy="81.1" r=".36" fill="none" stroke="#0e0e0e" stroke-width=".1"/>
<path d="M126.7 81.1h-4.1v27.9h-10.5" fill="none" stroke="#0e0e0e" stroke-width=".17"/>
<circle cx="122.6" cy="81.1" r=".36" fill="#0e0e0e"/>
<circle cx="122.6" cy="81.1" r=".36" fill="none" stroke="#0e0e0e" stroke-width=".1"/>
<path d="M84.2 84.5h6.9" fill="none" stroke="#0e0e0e" stroke-width=".17"/>
<circle cx="91.1" cy="84.5" r=".36" fill="#0e0e0e"/>
<circle cx="91.1" cy="84.5" r=".36" fill="none" stroke="#0e0e0e" stroke-width=".1"/>
<path d="M96.5 83.7h-5.4v25.3h13.9" fill="none" stroke="#0e0e0e" stroke-width=".17"/>
<circle cx="91.1" cy="84.5" r=".36" fill="#0e0e0e"/>
<circle cx="91.1" cy="84.5" r=".36" fill="none" stroke="#0e0e0e" stroke-width=".1"/>
<path d="M126.2 18.9h3.5" fill="none" stroke="#0e0e0e" stroke-width=".17"/>
<circle cx="126.2" cy="18.9" r=".36" fill="#0e0e0e"/>
<circle cx="126.2" cy="18.9" r=".36" fill="none" stroke="#0e0e0e" stroke-width=".1"/>
<path d="M37.3 50.9h5.3M62.2 43.8h12.9" fill="none" stroke="#0e0e0e" stroke-width=".17"/>
<circle cx="62.2" cy="43.8" r=".36" fill="#0e0e0e"/>
<circle cx="62.2" cy="43.8" r=".36" fill="none" stroke="#0e0e0e" stroke-width=".1"/>
<circle cx="75.1" cy="43.8" r=".36" fill="#0e0e0e"/>
<circle cx="75.1" cy="43.8" r=".36" fill="none" stroke="#0e0e0e" stroke-width=".1"/>
<path d="M96.5 17.9h-21.4v66.6h2" fill="none" stroke="#0e0e0e" stroke-width=".17"/>
<circle cx="75.1" cy="43.8" r=".36" fill="#0e0e0e"/>
<circle cx="75.1" cy="43.8" r=".36" fill="none" stroke="#0e0e0e" stroke-width=".1"/>
<path d="M30.2 34.9h5.3" fill="none" stroke="#0e0e0e" stroke-width=".17"/>
<circle cx="30.2" cy="34.9" r=".36" fill="#0e0e0e"/>
<circle cx="30.2" cy="34.9" r=".36" fill="none" stroke="#0e0e0e" stroke-width=".1"/>
<path d="M28.4 31.3h1.8v7.2M17.7 42h5.4" fill="none" stroke="#0e0e0e" stroke-width=".17"/>
<circle cx="30.2" cy="34.9" r=".36" fill="#0e0e0e"/>
<circle cx="30.2" cy="34.9" r=".36" fill="none" stroke="#0e0e0e" stroke-width=".1"/>
<path d="M3.5 43.8v1.8h19.6" fill="none" stroke="#0e0e0e" stroke-width=".17"/>
<circle cx="3.5" cy="45.6" r=".36" fill="#0e0e0e"/>
<circle cx="3.5" cy="45.6" r=".36" fill="none" stroke="#0e0e0e" stroke-width=".1"/>
<circle cx="10.6" cy="45.6" r=".36" fill="#0e0e0e"/>
<circle cx="10.6" cy="45.6" r=".36" fill="none" stroke="#0e0e0e" stroke-width=".1"/>
<path d="M48 73v4.6" fill="none" stroke="#0e0e0e" stroke-width=".17"/>
<circle cx="48" cy="73" r=".36" fill="#0e0e0e"/>
<circle cx="48" cy="73" r=".36" fill="none" stroke="#0e0e0e" stroke-width=".1"/>
<path d="M30.2 52.7v1.8h3.5" fill="none" stroke="#0e0e0e" stroke-width=".17"/>
<circle cx="30.2" cy="54.5" r=".36" fill="#0e0e0e"/>
<circle cx="30.2" cy="54.5" r=".36" fill="none" stroke="#0e0e0e" stroke-width=".1"/>
<path d="M30.2 54.5v1.7" fill="none" stroke="#0e0e0e" stroke-width=".17"/>
<circle cx="30.2" cy="54.5" r=".36" fill="#0e0e0e"/>
<circle cx="30.2" cy="54.5" r=".36" fill="none" stroke="#0e0e0e" stroke-width=".1"/>
<path d="M37.3 47.4h10.7v25.6h-19.1" fill="none" stroke="#0e0e0e" stroke-width=".17"/>
<circle cx="48" cy="73" r=".36" fill="#0e0e0e"/>
<circle cx="48" cy="73" r=".36" fill="none" stroke="#0e0e0e" stroke-width=".1"/>
<path d="M62.2 43.8v14.2" fill="none" stroke="#0e0e0e" stroke-width=".17"/>
<circle cx="62.2" cy="43.8" r=".36" fill="#0e0e0e"/>
<circle cx="62.2" cy="43.8" r=".36" fill="none" stroke="#0e0e0e" stroke-width=".1"/>
<path d="M126.2 18.9v30.6h-17.6" fill="none" stroke="#0e0e0e" stroke-width=".17"/>
<circle cx="126.2" cy="18.9" r=".36" fill="#0e0e0e"/>
<circle cx="126.2" cy="18.9" r=".36" fill="none" stroke="#0e0e0e" stroke-width=".1"/>
<path d="M120.9 17.1v1.8" fill="none" stroke="#0e0e0e" stroke-width=".17"/>
<circle cx="120.9" cy="18.9" r=".36" fill="#0e0e0e"/>
<circle cx="120.9" cy="18.9" r=".36" fill="none" stroke="#0e0e0e" stroke-width=".1"/>
<path d="M126.2 18.9h-15.5v.8" fill="none" stroke="#0e0e0e" stroke-width=".17"/>
<circle cx="120.9" cy="18.9" r=".36" fill="#0e0e0e"/>
<circle cx="120.9" cy="18.9" r=".36" fill="none" stroke="#0e0e0e" stroke-width=".1"/>
<circle cx="126.2" cy="18.9" r=".36" fill="#0e0e0e"/>
<circle cx="126.2" cy="18.9" r=".36" fill="none" stroke="#0e0e0e" stroke-width=".1"/>
<text font-size="4.8" fill="#0e0e0e" x="5.3" y="7.2">OSCILATOR</text>
<g font-size="1.9" fill="#0e0e0e">
<text x="97.7" y="7.8">100nF</text>
<text x="121.4" y="14.8">1k</text>
<text x="18.1" y="26.9">20k</text>
<text x="23.1" y="29.2">C22</text>
<text x="35.8" y="25.1">1k</text>
<text x="53.6" y="25.1">1k</text>
<text x="82.8" y="26.2">1k</text>
<text x="23.1" y="34.5">100nF</text>
<text x="84" y="31.7">10k</text>
<text x="105.4" y="34.2">100nF</text>
<text x="4" y="39.7">R30</text>
<text x="4" y="41.4">1k</text>
<text x="82.8" y="40.4">1k</text>
<text x="31.9" y="60.1">C24</text>
<text x="31.9" y="61.9">100nF</text>
<text x="64" y="63.7">1nF</text>
<text x="82.8" y="60.1">1k</text>
<text x="84" y="65.6">10k</text>
<text x="97.7" y="70">100nF</text>
<text x="23.4" y="74.9">10k</text>
<text x="82.8" y="74.3">1k</text>
<text x="48.5" y="82.3">10k</text>
<text x="123.2" y="78.8">1k</text>
<text x="78.7" y="86.4">100k</text>
<text x="105.4" y="98.2">100nF</text>
<text x="106.6" y="110.9">1M</text>
</g>
<g font-size="1.6" fill="#0e0e0e">
<text x="99" y="1.6">C17</text>
<text x="34.3" y="12.2">D2</text>
<text x="34.3" y="17.9">1N4007</text>
<text x="106.9" y="15.9">U7</text>
<text x="106.9" y="17.7">LM311P</text>
<text x="121.4" y="13.1">R23</text>
<text x="35.8" y="22.3">R24</text>
<text x="53.6" y="22.3">R25</text>
<text x="128" y="21.2">GeneralSchematic[4B</text>
<text x="18.1" y="25.2">R27</text>
<text x="82.8" y="24.5">R26</text>
<text x="84" y="30">R28</text>
<text x="105.4" y="32.5">C23</text>
<text x="23.1" y="39.9">U10</text>
<text x="23.1" y="38.1">LM311P</text>
<text x="82.8" y="38.7">R29</text>
<text x="103.1" y="48.6">R31</text>
<text x="103.1" y="51.5">100k</text>
<text x="82.8" y="58.3">R32</text>
<text x="64" y="62">C25</text>
<text x="84" y="63.8">R33</text>
<text x="99" y="63.8">C26</text>
<text x="23.4" y="72.1">R34</text>
<text x="82.8" y="72.5">R35</text>
<text x="106.9" y="77.2">U11</text>
<text x="123.2" y="77.1">R36</text>
<text x="48.5" y="80.6">R37</text>
<text x="78.7" y="83.6">R38</text>
<text x="106.9" y="78.9">LM311P</text>
<text x="126.2" y="83.5">GeneralSchematic[3B]</text>
<text x="105.4" y="96.5">C27</text>
<text x="106.6" y="108.1">R39</text>
</g>
<g font-size="1.6" fill="#262626">
<text x="119.5" y="6.1">+5V</text>
<text x="94.8" y="12.2">GND</text>
<text x="107.5" y="13.1">+5V</text>
<text x="84.4" y="22">+5V</text>
<text x="131.5" y="19.5">AS</text>
<text x="107.5" y="27.3">-5V</text>
<text x="1.8" y="31.8">+Vcc</text>
<text x="37.6" y="35.5">-Vcc</text>
<text x="93.4" y="31.7">-5V</text>
<text x="113.9" y="31.8">GND</text>
<text x="17.8" y="36.4">GND</text>
<text x="43.5" y="40.8">-Vcc</text>
<text x="12.5" y="42.6">-Vcc</text>
<text x="81" y="46">-5V</text>
<text x="101.9" y="44.2">GND</text>
<text x="80.8" y="53.2">+5V</text>
<text x="35.8" y="55">+Vcc</text>
<text x="28.5" y="68.4">GND</text>
<text x="124.8" y="71">+5V</text>
<text x="94.8" y="74.5">GND</text>
<text x="107.5" y="75.3">+5V</text>
<text x="60.5" y="79.8">GND</text>
<text x="81" y="79.8">-5V</text>
<text x="128.5" y="81.7">SH</text>
<text x="107.5" y="89.6">-5V</text>
<text x="46.3" y="94">GND</text>
<text x="93.4" y="94.7">-5V</text>
<text x="113.9" y="94.8">GND</text>
<text x="101.9" y="104.7">GND</text>
</g>
<g font-size="1.6">
<text x="32.8" y="14.2">2</text>
<text x="40" y="14.2">1</text>
<text x="97.9" y="14">5</text>
<text x="97.9" y="17.6">3</text>
<text x="103.2" y="14.7" transform="rotate(-90 103.2 14.7)">8</text>
<text x="97.9" y="21.1">2</text>
<text x="108.6" y="22.9">1</text>
<text x="108.6" y="19.3">7</text>
<text x="97.9" y="24.7">6</text>
<text x="103.2" y="25.4" transform="rotate(-90 103.2 25.4)">4</text>
<text x="24.6" y="41.7">1</text>
<text x="29.8" y="40.6" transform="rotate(-90 29.8 40.6)">4</text>
<text x="35.2" y="39.9">6</text>
<text x="24.5" y="45.2">7</text>
<text x="35.2" y="43.5">2</text>
<text x="35.2" y="47">3</text>
<text x="29.8" y="51.3" transform="rotate(-90 29.8 51.3)">8</text>
<text x="35.2" y="50.6">5</text>
<text x="97.9" y="76.2">5</text>
<text x="103.2" y="76.9" transform="rotate(-90 103.2 76.9)">8</text>
<text x="97.9" y="83.3">2</text>
<text x="97.9" y="79.8">3</text>
<text x="108.6" y="81.6">7</text>
<text x="97.9" y="86.9">6</text>
<text x="98.3" y="86">EMIT OUT</text>
<text x="103.2" y="87.6" transform="rotate(-90 103.2 87.6)">4</text>
<text x="108.6" y="85.1">1</text>
</g>
</svg>
